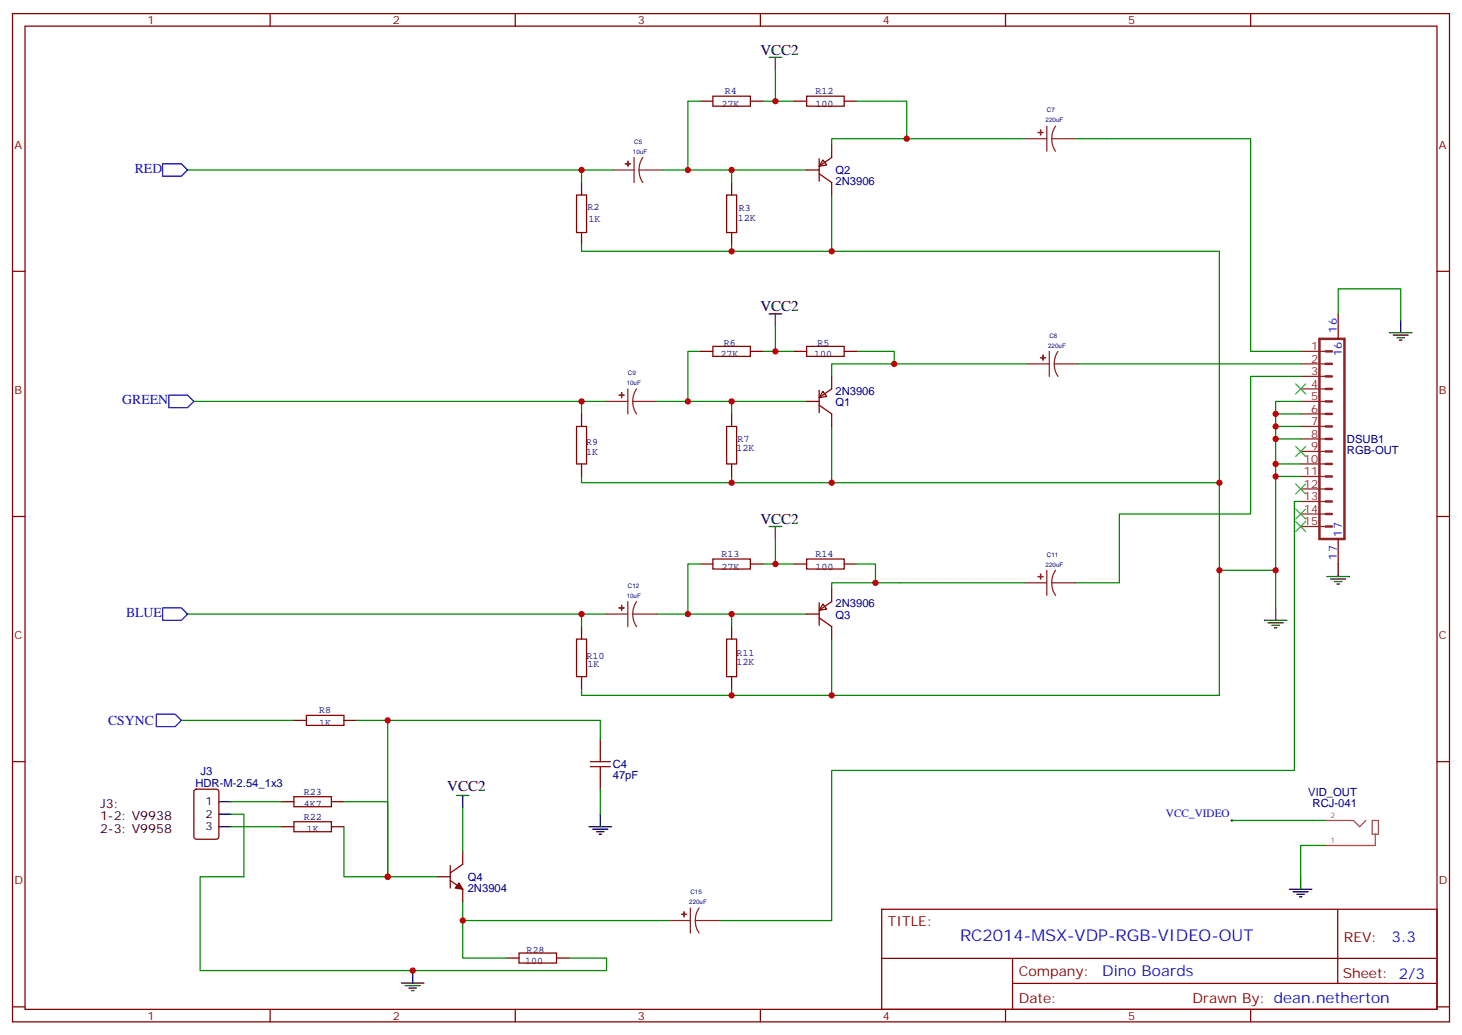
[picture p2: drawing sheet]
<svg xmlns="http://www.w3.org/2000/svg" width="412mm" height="292mm" viewBox="0 0 412 292" stroke-linecap="round" stroke-linejoin="round" font-family="sans-serif">
<g fill="none" stroke="#870000" stroke-width=".35">
<path d="M3.5 3.8h405.4v284.4h-405.4zM7.1 7.4h398.2v277.3h-398.2zM76.2 3.8v3.6M145.3 3.8v3.6M214.5 3.8v3.6M283.6 3.8v3.6M352.8 3.8v3.6M197.6 28.5h3.5M201.1 27.1h10.6v2.9h-10.6zM211.7 28.5h3.5M224 28.5h3.5M227.5 27.1h10.6v2.9h-10.6z"/>
<path d="M238.1 28.5h3.6M162.6 55h2.9v10.6h-2.9zM164 51.5v3.5M205 55h2.8v10.6h-2.8zM206.4 51.5v3.5M227.5 47.9h3.6M231.1 49l3.5 2.5v3.5M231.1 44.8v6.3M232.1 45.1l1.1 1.4-2.1 .4zM234.6 40.9v3.5l-3.5 2.5M3.5 76.5h3.6M164 65.6v3.5"/>
<path d="M206.4 65.6v3.5M405.3 76.5h3.6M197.6 99.1h3.5M201.1 97.7h10.6v2.8h-10.6zM211.7 99.1h3.5M224 99.1h3.5M227.5 97.7h10.6v2.8h-10.6zM238.1 99.1h3.6M377.5 88.5v7.1M164 116.7v3.6M206.4 116.7v3.6M227.5 113.2h3.6"/>
<path d="M231.1 114.3l3.5 2.4v3.6M231.1 110v6.4M232.1 110.4l1.1 1.4-2.1 .3zM234.6 106.2v3.5l-3.5 2.4M162.6 120.3h2.9v10.5h-2.9zM164 130.8v3.6M205 120.3h2.8v10.5h-2.8zM206.4 130.8v3.6M3.5 145.7h3.6M197.6 159.1h3.5M201.1 157.7h10.6v2.8h-10.6zM211.7 159.1h3.5"/>
<path d="M224 159.1h3.5M227.5 157.7h10.6v2.8h-10.6zM238.1 159.1h3.6M377.5 152v7.1M405.3 145.7h3.6M164 176.7v3.5M206.4 176.7v3.5M227.5 173.2h3.6M231.1 174.2l3.5 2.5v3.5M231.1 170v6.4M232.1 170.4l1.1 1.4-2.1 .3zM234.6 166.1v3.6l-3.5 2.4"/>
<path d="M162.6 180.2h2.9v10.6h-2.9zM164 190.8v3.5M205 180.2h2.8v10.6h-2.8zM206.4 190.8v3.5M3.5 214.8h3.6M82.9 203.2h3.5M86.4 201.8h10.6v2.8h-10.6zM97 203.2h3.5M166.5 214.8h5.7M166.5 216.2h5.7M169.3 208.5v6.3M169.3 216.2v6.4"/>
<path d="M405.3 214.8h3.6M54.9 222.8l.5-.2h5.6l.7 .4v13l-.4 .6-5.9 .1-.7-.5v-12.9zM79.4 233.2h3.5M79.4 226.1h3.5M82.9 231.7h10.6v2.9h-10.6zM82.9 224.7h10.6v2.8h-10.6zM93.5 233.2h3.5M93.5 226.1h3.5M123.5 247.3h3.5M127 248.3l3.5 2.5v3.5M127 244.1v6.3M130.5 240.2v3.5l-3.5 2.5"/>
<path d="M248.7 256.4h156.6v28.3h-156.6zM377.3 256.5v20.8M142.9 270.2h3.5M146.4 268.8h10.6v2.8h-10.6zM157 270.2h3.5M248.7 270.3h156.5M285.6 277.3h119.6M285.6 270.3v14.1M3.5 284h3.6M76.2 284.7v3.5M145.3 284.7v3.5M214.5 284.7v3.5"/>
<path d="M283.6 284.7v3.5M352.8 284.7v3.5M405.3 284h3.6"/>
</g>
<path d="M45.9 46.2h5.3l1.7 1.7-1.7 1.8h-5.3zM47.6 111.4h5.3l1.8 1.8-1.8 1.8h-5.3zM45.9 171.4h5.3l1.7 1.8-1.7 1.7h-5.3zM44.1 201.4h5.3l1.8 1.8-1.8 1.7h-5.3z" fill="none" stroke="#00f" stroke-width=".35"/>
<g fill="none" stroke="#008700" stroke-width=".35">
<path d="M218.7 19.7v8.8M197.6 28.5h-3.6v19.4M215.2 28.5h8.8M241.7 28.5h14.1v10.6M289.3 39.1h-54.7v1.8M303.4 39.1h49.4v60h14.1M52.9 47.9h120M164 47.9v3.6M187 47.9h40.5M206.4 47.9v3.6M234.6 55v15.9h-70.6v-1.8M206.4 69.1v1.8"/>
<path d="M234.6 70.9h109.4v125.2h-109.4M197.6 99.1h-3.6v14.1h12.4v3.5M215.2 99.1h8.8M218.7 92v7.1M241.7 99.1h10.5v3.5h37.8M377.5 88.5v-7h17.6v8.8M54.7 113.2h116.4M164 113.2v3.5M185.2 113.2h8.8M206.4 113.2h21.1M252.2 102.6h-17.6v3.6M304.1 102.6h62.8"/>
<path d="M366.9 106.2h-14.1v38.8h-37.1v19.4h-12.3M366.9 116.7h-7.1v54.7M366.9 113.2h-7.1v3.5M206.4 134.4v1.7M234.6 120.3v15.8h-70.6v-1.7M234.6 136.1h109.4M359.8 120.3h7.1M359.8 123.8h7.1M359.8 130.8h7.1M359.8 134.4h7.1M197.6 159.1h-3.6v14.1h12.4v3.5M215.2 159.1h8.8"/>
<path d="M218.7 152v7.1M241.7 159.1h5.2v5.3M366.9 141.4h-1.8v75.9h-130.5v42.3h-31.8M52.9 173.2h118.2M164 173.2v3.5M185.2 173.2h8.8M206.4 173.2h21.1M289.3 164.4h-54.7v1.7M344 160.8h15.8M206.4 194.3v1.8M234.6 180.2v15.9h-70.6v-1.8M51.2 203.2h31.7"/>
<path d="M100.5 203.2h68.8v5.3M109.4 203.2v44.1h14.1M65.3 229.6h3.5v17.7h-12.4v26.4h114.7v-3.5h-10.6M65.3 226.1h14.1M65.3 233.2h14.1M97 226.1h12.4v21.2h-12.4v-14.1M130.5 227.9v12.3M169.3 222.6v7M347.5 231.4h26.4M373.9 238.4h-7v8.9M130.5 254.3v15.9h12.4M130.5 259.6h58.2"/>
</g>
<g fill="none" stroke="#000" stroke-width=".35">
<path d="M217 16.2h3.5M218.7 16.2v3.5M217 88.5h3.5M218.7 88.5v3.5M391.9 93.8h6.4M393 94.5h4.2M394.1 95.2h2.1M394.8 95.9h.7M395.1 90.3v3.5M217 148.5h3.5M218.7 148.5v3.5M377.5 159.1v3.5"/>
<path d="M356.7 174.9h6.3M357.7 175.6h4.2M358.8 176.4h2.1M359.5 177.1h.7M359.8 171.4v3.5M374.3 162.6h6.3M375.4 163.3h4.2M376.4 164h2.1M377.1 164.7h.7M61.7 233.2h3.6M61.7 226.1h3.6M61.7 229.6h3.6"/>
<path d="M128.8 224.3h3.5M130.5 224.3v3.6M166.2 233.2h6.3M167.2 233.9h4.2M168.3 234.6h2.1M169 235.3h.7M169.3 229.6v3.6M363.7 250.8h6.4M364.8 251.5h4.2M365.8 252.2h2.1M366.5 252.9h.7M366.9 247.3v3.5"/>
<path d="M113.2 277.2h6.4M114.3 278h4.2M115.4 278.7h2.1M116.1 279.4h.7M116.4 273.7v3.5"/>
</g>
<g fill="none" stroke="#8c2424" stroke-width=".35">
<path d="M289.3 39.1h6M295.3 35.6v7.1M296.7 39.1l.2 1.9 .8 1.7M296.7 39.1h6.7M297.7 35.6l-.8 1.7-.2 1.8M172.9 47.9h6M178.9 44.4v7.1M180.3 47.9l.2 1.9 .8 1.7M180.3 47.9h6.7M181.3 44.4l-.8 1.7-.2 1.8M296 99.1v7.1M298.4 99.1l-.8 1.7-.2 1.8"/>
<path d="M366.9 99.1h7M171.1 113.2h6M177.1 109.7v7M178.5 113.2l.2 1.9 .9 1.6M178.5 113.2h6.7M179.6 109.7l-.9 1.7-.2 1.8M290 102.6h6M297.4 102.6l.2 1.9 .8 1.7M297.4 102.6h6.7M366.9 102.6h7M366.9 113.2h7M366.9 106.2h7"/>
<path d="M366.9 109.7h7M366.9 116.7h7M366.9 120.3h7M366.9 123.8h7M366.9 127.3h7M366.9 130.8h7M366.9 134.4h7M366.9 137.9h7M366.9 141.4h7M366.9 145h7M366.9 148.5h7M171.1 173.2h6"/>
<path d="M177.1 169.7v7M178.5 173.2l.2 1.8 .9 1.7M178.5 173.2h6.7M179.6 169.7l-.9 1.6-.2 1.9M289.3 164.4h6M295.3 160.8v7.1M296.7 164.4l.2 1.8 .8 1.7M296.7 164.4h6.7M297.7 160.8l-.8 1.7-.2 1.9M188.7 259.6h6M194.7 256.1v7M196.1 259.6l.3 1.9 .8 1.6"/>
<path d="M196.1 259.6h6.7M197.2 256.1l-.8 1.7-.3 1.8"/>
</g>
<g fill="#8c2424" stroke="#8c2424" stroke-width=".35">
<path d="M293.5 36.7v1.4z"/>
<path d="M292.8 37.4h1.4z"/>
<path d="M294.2 100.2l.1 1.4z"/>
<path d="M293.5 100.9h1.4z"/>
<path d="M293.5 161.9v1.4z"/>
<path d="M292.8 162.6h1.4z"/>
<path d="M193 257.1v1.5z"/>
<path d="M192.3 257.8l1.4 .1z"/>
<path d="M177.1 45.5v1.4z"/>
<path d="M176.4 46.2h1.4z"/>
<path d="M175.3 110.7l.1 1.4z"/>
<path d="M174.6 111.4l1.4 .1z"/>
<path d="M175.3 170.7l.1 1.4z"/>
<path d="M174.6 171.4l1.4 .1z"/>
</g>
<path d="M129.5 249l1 1.8-2.1-.4z" fill="#870000" stroke="#870000" stroke-width=".35"/>
<g fill="none" stroke="#8c2424" stroke-width=".71">
<path d="M372.2 95.6h7v56.4h-7zM373.9 99.1h1.8M373.9 106.2h1.8M373.9 102.6h1.8M373.9 113.2h1.8M373.9 109.7h1.8M373.9 116.7h1.8M373.9 123.8h1.8M373.9 120.3h1.8M373.9 130.8h1.8M373.9 127.3h1.8M373.9 137.9h1.8"/>
<path d="M373.9 134.4h1.8M373.9 141.4h1.8M373.9 148.5h1.8M373.9 145h1.8"/>
</g>
<path d="M365.5 108.3l2.8 2.8M368.3 108.3l-2.8 2.8M365.5 136.5l2.8 2.8M365.5 125.9l2.8 2.8M368.3 136.5l-2.8 2.8M368.3 125.9l-2.8 2.8M365.5 147.1l2.8 2.8M365.5 143.5l2.8 2.9M368.3 147.1l-2.8 2.8M368.3 143.5l-2.8 2.9" fill="none" stroke="#3c3" stroke-width=".35"/>
<path d="M373.9 231.4h7.9l1.7 1.8 1.8-1.8M387.1 231.4h1.7v3.9h-1.7zM387.9 235.3v3.1h-14" fill="none" stroke="#a64a4a" stroke-width=".35"/>
<path d="M347.1 231.4h.7M347.5 231v.7" fill="none" stroke="#000" stroke-width=".28"/>
<g fill="#c00">
<circle cx="164" cy="47.9" r=".88"/>
<circle cx="206.4" cy="70.9" r=".88"/>
<circle cx="234.6" cy="70.9" r=".88"/>
<circle cx="206.4" cy="136.1" r=".88"/>
<circle cx="164" cy="113.2" r=".88"/>
<circle cx="218.7" cy="99.1" r=".88"/>
<circle cx="194" cy="113.2" r=".88"/>
<circle cx="206.4" cy="113.2" r=".88"/>
<circle cx="206.4" cy="47.9" r=".88"/>
<circle cx="206.4" cy="173.2" r=".88"/>
<circle cx="194" cy="173.2" r=".88"/>
<circle cx="218.7" cy="159.1" r=".88"/>
<circle cx="206.4" cy="196.1" r=".88"/>
<circle cx="164" cy="173.2" r=".88"/>
<circle cx="246.9" cy="164.4" r=".88"/>
<circle cx="234.6" cy="196.1" r=".88"/>
<circle cx="344" cy="136.1" r=".88"/>
<circle cx="234.6" cy="136.1" r=".88"/>
<circle cx="359.8" cy="116.7" r=".88"/>
<circle cx="359.8" cy="120.3" r=".88"/>
<circle cx="359.8" cy="123.8" r=".88"/>
<circle cx="359.8" cy="130.8" r=".88"/>
<circle cx="359.8" cy="134.4" r=".88"/>
<circle cx="109.4" cy="203.2" r=".88"/>
<circle cx="344" cy="160.8" r=".88"/>
<circle cx="359.8" cy="160.8" r=".88"/>
<circle cx="130.5" cy="259.6" r=".88"/>
<circle cx="109.4" cy="247.3" r=".88"/>
<circle cx="116.4" cy="273.7" r=".88"/>
<circle cx="252.2" cy="102.6" r=".88"/>
<circle cx="255.8" cy="39.1" r=".88"/>
<circle cx="194" cy="47.9" r=".88"/>
<circle cx="218.7" cy="28.5" r=".88"/>
</g>
<text font-size="4.6" fill="#00f" x="270.8" y="265.5">RC2014-MSX-VDP-RGB-VIDEO-OUT</text>
<g font-size="4.2">
<text x="214.5" y="15.5">VCC2</text>
<text x="214.5" y="87.8">VCC2</text>
<text x="214.5" y="147.8">VCC2</text>
<text x="126.2" y="223.1">VCC2</text>
</g>
<g font-size="4.2" fill="#00f">
<text x="392.5" y="265.7">3.3</text>
<text x="310.9" y="275.3">Dino Boards</text>
</g>
<g font-size="3.9" fill="#00f">
<text x="38" y="48.7">RED</text>
<text x="34.5" y="114">GREEN</text>
<text x="35.5" y="173.9">BLUE</text>
<text x="30.5" y="204.5">CSYNC</text>
</g>
<g font-size="3.9" fill="#800">
<text x="250.5" y="261">TITLE:</text>
<text x="379.1" y="265.7">REV:</text>
<text x="287.4" y="275.2">Company:</text>
<text x="378.7" y="275.8">Sheet: 2/3</text>
<text x="287.4" y="282.9">Date:</text>
<text x="336.4" y="283">Drawn By: dean.netherton</text>
</g>
<g font-size="3.5">
<text x="28.2" y="227.9">J3:</text>
<text x="28.2" y="231.4">1-2: V9938</text>
<text x="28.2" y="234.9">2-3: V9958</text>
</g>
<g font-size="3.2" fill="#800">
<text x="41.6" y="6.8">1</text>
<text x="110.8" y="6.8">2</text>
<text x="179.9" y="6.8">3</text>
<text x="249.1" y="6.8">4</text>
<text x="318.2" y="6.8">5</text>
<text x="4.1" y="41.9">A</text>
<text x="405.9" y="41.9">A</text>
<text x="4.1" y="111.1">B</text>
<text x="405.9" y="111.1">B</text>
<text x="4.1" y="180.2">C</text>
<text x="405.9" y="180.2">C</text>
<text x="4.1" y="249.4">D</text>
<text x="405.9" y="249.4">D</text>
<text x="41.6" y="287.7">1</text>
<text x="110.8" y="287.7">2</text>
<text x="179.9" y="287.7">3</text>
<text x="249.1" y="287.7">4</text>
<text x="318.2" y="287.7">5</text>
</g>
<g font-size="3.2" fill="#000080">
<text x="235.7" y="52.3">2N3906</text>
<text x="235.7" y="49.1">Q2</text>
<text x="235.7" y="111.3">2N3906</text>
<text x="235.7" y="114.5">Q1</text>
<text x="379.9" y="124.8">DSUB1</text>
<text x="379.9" y="128">RGB-OUT</text>
<text x="235.7" y="171.3">2N3906</text>
<text x="235.7" y="174.5">Q3</text>
<text x="55.1" y="222">HDR-M-2.54_1x3</text>
<text x="56.6" y="218.4">J3</text>
<text x="172.9" y="219.8">47pF</text>
<text x="172.9" y="216.7">C4</text>
<text x="369" y="224.4">VID_OUT</text>
<text x="370.2" y="227.6">RCJ-041</text>
<text x="131.9" y="251.6">2N3904</text>
<text x="131.9" y="248.4">Q4</text>
</g>
<g font-size="3.2" fill="#00f">
<text x="377.1" y="93.8" transform="rotate(-90 377.1 93.8)">16</text>
<text x="378.5" y="100.3" transform="rotate(-90 378.5 100.3)">16</text>
<text x="378.5" y="151.3" transform="rotate(-90 378.5 151.3)">17</text>
<text x="377.1" y="157.8" transform="rotate(-90 377.1 157.8)">17</text>
<text x="328.9" y="230.5">VCC_VIDEO</text>
</g>
<g font-size="3.2" fill="#8d2323">
<text x="369.8" y="98.7">1</text>
<text x="369.8" y="102.3">2</text>
<text x="369.8" y="105.8">3</text>
<text x="369.8" y="109.3">4</text>
<text x="369.8" y="112.9">5</text>
<text x="369.8" y="116.4">6</text>
<text x="369.8" y="119.9">7</text>
<text x="369.8" y="123.4">8</text>
<text x="367.8" y="130.5">10</text>
<text x="369.8" y="127">9</text>
<text x="367.8" y="134">11</text>
<text x="367.8" y="137.5">12</text>
<text x="367.8" y="141.1">13</text>
<text x="367.8" y="144.6">14</text>
<text x="367.8" y="148.1">15</text>
</g>
<g font-size="3.2">
<text x="58" y="227.2">1</text>
<text x="58" y="230.7">2</text>
<text x="58" y="234.2">3</text>
</g>
<g font-size="2.8" fill="#000080">
<text x="204.5" y="26.6">R4</text>
<text x="230" y="26.6">R12</text>
<text x="203.5" y="30.2">27K</text>
<text x="230" y="30.2">100</text>
<text x="165.7" y="59.1">R2</text>
<text x="208.4" y="59.4">R3</text>
<text x="166" y="62.6">1K</text>
<text x="208.1" y="62.3">12K</text>
<text x="203.2" y="100.7">27K</text>
<text x="204.1" y="97.5">R6</text>
<text x="229.7" y="100.7">100</text>
<text x="230.6" y="97.5">R5</text>
<text x="165.3" y="125.4">R9</text>
<text x="208" y="124.7">R7</text>
<text x="165.3" y="128.2">1K</text>
<text x="207.8" y="127.2">12K</text>
<text x="203.5" y="160.7">27K</text>
<text x="203.5" y="157.2">R13</text>
<text x="230" y="160.7">100</text>
<text x="230" y="157.2">R14</text>
<text x="165.4" y="185.7">R10</text>
<text x="207.8" y="185">R11</text>
<text x="165.7" y="188.2">1K</text>
<text x="207.8" y="187.5">12K</text>
<text x="90" y="201.2">R8</text>
<text x="90" y="204.7">1K</text>
<text x="85.7" y="227.6">4K7</text>
<text x="85.7" y="224.1">R23</text>
<text x="85.7" y="231.2">R22</text>
<text x="86.5" y="234.7">1K</text>
<text x="148.5" y="268.7">R28</text>
<text x="148.2" y="271.9">100</text>
</g>
<g font-size="2.1" fill="#a54b4b">
<text x="375.3" y="230.7">2</text>
<text x="375.3" y="237.7">1</text>
</g>
<g font-size="1.8" fill="#000080">
<text x="295" y="34.5">220uF</text>
<text x="295.3" y="31.7">C7</text>
<text x="178.9" y="40.5">C5</text>
<text x="178.5" y="43.4">10uF</text>
<text x="296" y="95.2">C8</text>
<text x="295.7" y="98">220uF</text>
<text x="177.1" y="105.8">C9</text>
<text x="176.8" y="108.6">10uF</text>
<text x="295" y="159.8">220uF</text>
<text x="295.3" y="156.9">C11</text>
<text x="177.1" y="165.8">C12</text>
<text x="176.8" y="168.6">10uF</text>
<text x="194.4" y="255">220uF</text>
<text x="194.8" y="252.2">C15</text>
</g>
</svg>
